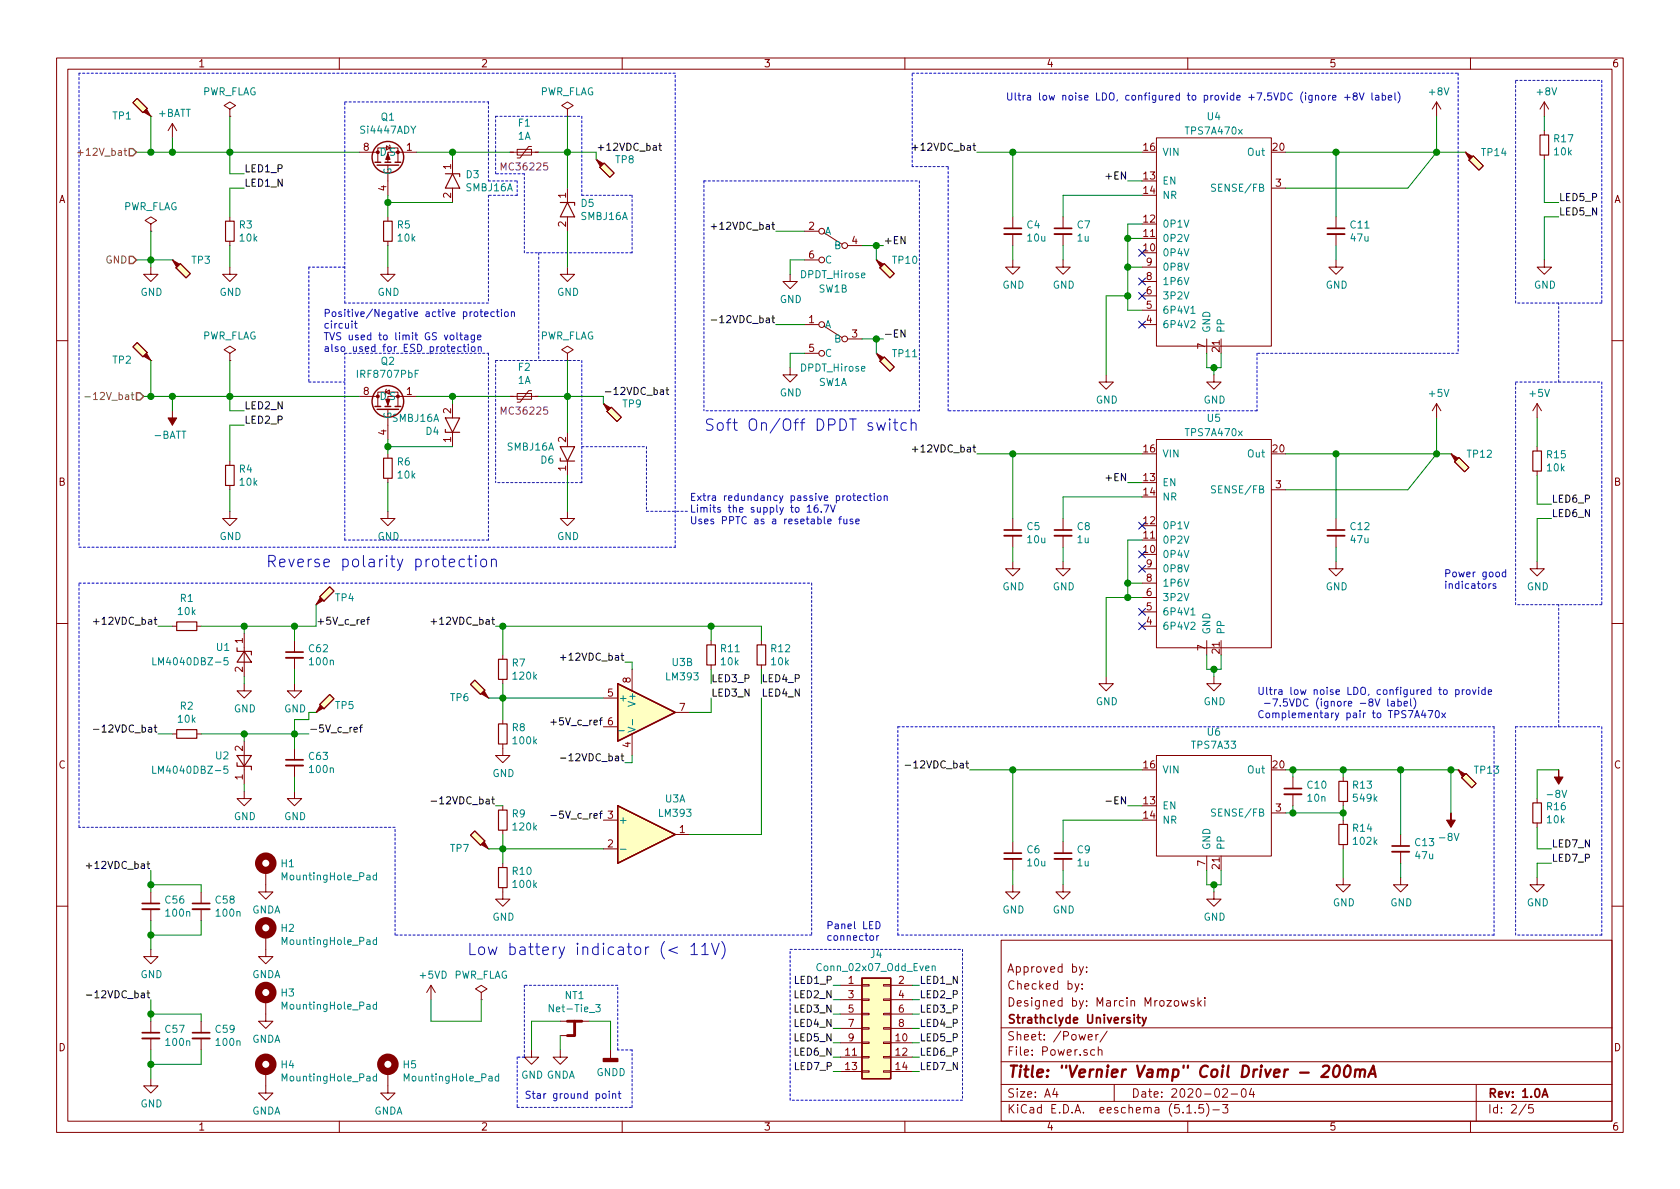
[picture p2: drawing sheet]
<svg xmlns="http://www.w3.org/2000/svg" width="297mm" height="210mm" viewBox="0 0 297 210" stroke-linecap="round" stroke-linejoin="round" font-family="sans-serif">
<g fill="none" stroke="#840000" stroke-width=".18">
<path d="M10 10.3h277v189.9h-277zM12 12.2h273v186.1h-273zM23.5 18.2l.8-.8 1.7 1.8-.7 .7zM40.6 19.3l1.1-.6-1.1-.7-1 .7 1 .6v1.3M60 10.3v1.9M100.3 19.3l1-.6-1-.7-1 .7 1 .6v1.3M110 10.3v1.9M160 10.3v1.9M210 10.3v1.9M254 18v2.6M254 18l-.8 1.3M254 18l.8 1.3"/>
<path d="M260 10.3v1.9M273 18v2.6M273 18l-.7 1.3M273 18l.8 1.3M26.7 39.6l1-.6-1-.7-1 .7 1 .6v1.3M26.7 20.6h.1M30.5 21.8v2.6M30.5 21.8l-.8 1.3M30.5 21.8l.7 1.3M40.6 20.6h.1M40.6 38.3v.8M63.5 26.9h3.3"/>
<path d="M66.8 28.7v-2.5h3.6v2.5M68.6 29.2v5.3M68.6 38.3v.8M73.7 26.9h-5.1v1.8M80 28.2v2.5M80 33.3v2.5M90.2 26.9h5M91.4 26.4h2.6v1h-2.6zM94 25.9h-.5l-1.6 2h-.5M100.3 20.6h.1M100.3 33.3v2.5M100.3 38.3v2.6"/>
<path d="M105.4 28.2h.1M106 29.6l.8-.8 1.8 1.8-.8 .8zM179.1 38.3v2.1M188 38.3v2.1M204.5 24.4h20.3v36.8h-20.3zM224.8 33.3h2.5M236.2 38.3v2.1M259.1 26.9h.1M259.7 28.3l.8-.7 1.8 1.7-.8 .8zM273 23.1v.8M273 27.4v.8M26.7 47.2v1.3h1.2l-1.2 1.3-1.3-1.3h1.3"/>
<path d="M26.7 40.9h.1M30.5 46h.1M31.1 47.4l.8-.8 1.8 1.8-.8 .7zM40.6 47.2v1.3h1.3l-1.3 1.3-1.2-1.3h1.2M40.6 42.7v.7M68.6 47.2v1.3h1.2l-1.2 1.3-1.3-1.3h1.3M68.6 42.7v.7M100.3 47.2v1.3h1.3l-1.3 1.3-1.2-1.3h1.2M139.7 48.5v1.3h1.3l-1.3 1.2-1.3-1.2h1.3M142.2 57.4h2.6M142.2 40.9h2.6M142.2 46h2.6"/>
<path d="M145.7 41.1l3.1 2.1M145.7 57.7l3.1 2M149.9 43.4h2.5M149.9 59.9h2.5M154.9 46h.1M155.6 47.4l.7-.8 1.8 1.8-.7 .7zM179.1 46v1.2h1.2l-1.2 1.3-1.3-1.3h1.3M179.1 41.4v2M188 46v1.2h1.2l-1.2 1.3-1.3-1.3h1.3M188 41.4v2M201.9 57.4h2.6M201.9 54.9h2.6"/>
<path d="M201.9 52.3h2.6M201.9 49.8h2.6M201.9 47.2h2.6M213.4 59.9v2.6M236.2 46v1.2h1.3l-1.3 1.3-1.3-1.3h1.3M236.2 41.4v2M273 46v1.2h1.3l-1.3 1.3-1.2-1.3h1.2M10 60.2h2M23.5 61.3l.8-.7 1.7 1.8-.7 .7zM26.7 63.7h.1M30.5 72.6v2.6M40.6 62.5l1.1-.7-1.1-.6-1 .6 1 .7v1.2"/>
<path d="M40.6 63.7h.1M63.5 70.1h3.3M66.8 71.9v-2.6h3.6v2.6M68.6 72.4v5.3M73.7 70.1h-5.1v1.8M80 71.4v2.5M80 76.4v2.6M90.2 70.1h5M91.4 69.6h2.6v1h-2.6zM94 69.1h-.5l-1.6 2h-.5M100.3 62.5l1-.7-1-.6-1 .6 1 .7v1.2M100.3 63.7h.1"/>
<path d="M100.3 76.4v2.6M106.7 71.4h.1M107.3 72.8l.8-.8 1.8 1.8-.8 .7zM139.7 65v1.3h1.3l-1.3 1.3-1.3-1.3h1.3M142.2 62.5h2.6M154.9 62.5h.1M156.3 63.1l1.8 1.8-.7 .8-1.8-1.8zM195.6 66.3v1.3h1.2l-1.2 1.2-1.3-1.2h1.3M204.5 77.7h20.3v36.8h-20.3zM214.6 66.3v1.3h1.3l-1.3 1.2-1.2-1.2h1.2M254 71.4l-.8 1.2M254 71.4v2.5"/>
<path d="M254 71.4l.8 1.2M271.8 71.4l-.8 1.2M271.8 71.4v2.5M271.8 79v.8M271.8 71.4l.7 1.2M285 60.2h2M40.6 90.4v1.3h1.3l-1.3 1.3-1.2-1.3h1.2M40.6 81.5v.8M40.6 85.8v.8M68.6 90.4v1.3h1.2l-1.2 1.3-1.3-1.3h1.3M68.6 80.3v.7M68.6 84.6v.7"/>
<path d="M100.3 90.4v1.3h1.3l-1.3 1.3-1.2-1.3h1.2M100.3 81.5v2.6M179.1 99.3v1.3h1.2l-1.2 1.2-1.3-1.2h1.3M179.1 91.7v2M179.1 94.7v2.1M188 99.3v1.3h1.2l-1.2 1.2-1.3-1.2h1.3M188 91.7v2M188 94.7v2.1M224.8 86.6h2.5M236.2 99.3v1.3h1.3l-1.3 1.2-1.3-1.2h1.3M236.2 91.7v2M236.2 94.7v2.1"/>
<path d="M256.5 80.3h.1M257.2 81.7l.7-.8 1.8 1.8-.7 .7zM271.8 99.3v1.3h1.2l-1.2 1.2-1.3-1.2h1.3M271.8 83.3v.8M10 110.3h2M30.5 110.7h.7M34.8 110.7h.8M43.2 112v7.6M52.1 113.3v2M52.1 116.3v2.1M55.9 106.9h.1M56.5 105.5l1.8-1.7 .8 .7-1.8 1.8z"/>
<path d="M88.9 115.8v.8M111.8 118.4v3.8M125.7 113.3v.7M125.7 117.6v.8M134.6 113.3v.7M134.6 117.6v.8M195.6 119.6v1.3h1.2l-1.2 1.3-1.3-1.3h1.3M201.9 110.7h2.6M201.9 108.2h2.6M201.9 105.7h2.6M201.9 103.1h2.6M201.9 100.6h2.6"/>
<path d="M213.4 113.3v2.5M214.6 119.6v1.3h1.3l-1.3 1.3-1.2-1.3h1.2M285 110.3h2M30.5 129.8h.7M34.8 129.8h.8M43.2 139.9v1.3h1.2l-1.2 1.3-1.3-1.3h1.3M43.2 131.1v7.6M43.2 120.9v1.3h1.2l-1.2 1.2-1.3-1.2h1.3M52.1 139.9v1.3h1.2l-1.2 1.3-1.3-1.3h1.3M52.1 120.9v1.3h1.2l-1.2 1.2-1.3-1.2h1.3M52.1 132.3v2.1M52.1 135.4v2"/>
<path d="M55.9 126h.1M56.5 124.6l1.8-1.8 .8 .8-1.8 1.7zM83.2 121l.7-.7 1.8 1.7-.7 .8zM86.4 123.4h.1M88.9 131.6v2h1.3l-1.3 1.3-1.3-1.3h1.3M88.9 120.1v.8M88.9 127.2v.8M106.7 123.4h2.5M106.7 128.5h2.5M111.8 129.8v3.8M119.4 126h2.5M204.5 133.6h20.3v17.8h-20.3z"/>
<path d="M228.6 137.4v2M237.5 137.4v.8M257.8 136.1h.1M259.2 136.8l1.8 1.8-.8 .7-1.8-1.8zM26.7 157.7v2.1M35.6 157.7v2.1M47 153.9v3.8h1.3l-1.3 1.3-1.3-1.3h1.3M83.2 147.7l.7-.8 1.8 1.8-.7 .8zM86.4 150.1h.1M88.9 157v2h1.3l-1.3 1.3-1.3-1.3h1.3M88.9 142.5v.8M88.9 146.8v.8"/>
<path d="M88.9 152.6v.8M106.7 150.1h2.5M106.7 145h2.5M119.4 147.6h2.5M179.1 156.5v1.2h1.2l-1.2 1.3-1.3-1.3h1.3M179.1 148.8v2.1M179.1 151.9v2M188 156.5v1.2h1.2l-1.2 1.3-1.3-1.3h1.3M188 148.8v2.1M188 151.9v2M213.4 151.4v2.5M214.6 157.7v1.3h1.3l-1.3 1.3-1.2-1.3h1.2"/>
<path d="M224.8 143.8h2.5M228.6 140.5v2M237.5 155.2v1.3h1.3l-1.3 1.2-1.3-1.2h1.3M237.5 141.7v.8M237.5 145v.8M237.5 149.3v.8M247.6 155.2v1.3h1.3l-1.3 1.2-1.2-1.2h1.2M247.6 147.6v2M247.6 150.6v2M271.8 155.2v1.3h1.2l-1.2 1.2-1.3-1.2h1.3M271.8 141.2v.8M271.8 145.5v.8"/>
<path d="M10 160.2h2M26.7 167.9v1.3h1.2l-1.2 1.2-1.3-1.2h1.3M26.7 160.8v2M35.6 160.8v2M47 176.8v3.8h1.3l-1.3 1.3-1.3-1.3h1.3M47 165.3v3.9h1.3l-1.3 1.2-1.3-1.2h1.3M76.2 174.2l-.8 1.3M76.2 174.2v2.6M76.2 174.2l.8 1.3M85.1 175.5l1-.6-1-.7-1 .7 1 .6v1.3M85.1 176.8h.1M148.6 174.2h3.8"/>
<path d="M148.6 176.8h3.8M148.6 179.3h3.8M152.4 179.2h1.3v.2h-1.3zM152.4 176.7h1.3v.2h-1.3zM152.4 174.1h1.3v.3h-1.3zM156.2 179.2h1.3v.2h-1.3zM156.2 176.7h1.3v.2h-1.3zM156.2 174.1h1.3v.3h-1.3zM157.5 174.2h3.8M157.5 176.8h3.8M157.5 179.3h3.8M177 166.3h108v32h-108z"/>
<path d="M190.1 173.9l.3 1M190.8 173.9l-.5 1.4-.2 .1M190.8 170.9l.4 1M191.3 174.8v.1M191.3 174v.1M191.6 170.9l-.5 1.4-.3 .1M192.1 171.8v.1M192.1 171v.1M207.7 177.1l.2-.2 .4 .2v.7l-.2 .1-.4-.1zM208.9 176.9l.3 1 .3-.7 .3 .7 .2-1M211.1 177l-.4-.1-.2 .2 .1 .3 .5 .1v.3h-.6M211.8 176.4v1.5"/>
<path d="M212 177.4l.4 .5M212.4 176.9l-.6 .6M213 176.4v.2M213 176.9v1M285 160.2h2M26.7 190.7v1.3h1.2l-1.2 1.3-1.3-1.3h1.3M26.7 180.6v2M26.7 183.6v2.1M35.6 180.6v2M35.6 183.6v2.1M47 189.5v3.8h1.3l-1.3 1.3-1.3-1.3h1.3M60 198.3v1.9"/>
<path d="M68.6 189.5v3.8h1.2l-1.2 1.3-1.3-1.3h1.3M94 185.7v1.2h1.2l-1.2 1.3-1.3-1.3h1.3M99.1 185.7v1.2h1.2l-1.2 1.3-1.3-1.3h1.3M99.1 180.6h5M99.1 183.1h2.5M107.9 185.7v1.5M110 198.3v1.9M148.6 184.4h3.8M148.6 186.9h3.8M148.6 189.5h3.8M148.6 181.9h3.8M152.4 186.8h1.3v.3h-1.3z"/>
<path d="M152.4 189.4h1.3v.2h-1.3zM152.4 184.3h1.3v.2h-1.3zM152.4 181.7h1.3v.3h-1.3zM156.2 186.8h1.3v.3h-1.3zM156.2 189.4h1.3v.2h-1.3zM156.2 184.3h1.3v.2h-1.3zM156.2 181.7h1.3v.3h-1.3zM157.5 184.4h3.8M157.5 186.9h3.8M157.5 189.5h3.8M157.5 181.9h3.8M160 198.3v1.9"/>
<path d="M177 194.8h108M177 191.8h108M177 187.8h108M177 181.8h108M186.5 192.5l-.4 1h1M186.8 193v1M192.4 183.4l.7-.1v-.3l-.5-.1-.2 .2 .1 .7h.6M193.5 185.7l-.4-.1-.3 .3 .1 .6 .2 .1 .4-.1M193.8 182.9v1M194.2 185.7h.1a.37 .37 0 0 1 .5 .1v.8M194.2 182.9l-.4 .2v.1M194.2 185.1v1.5"/>
<path d="M195.8 182.3l-1.3 2M197 191.8v3M209.8 195.8l.5-.5v1.5M209.8 196.8h.9M210 198.3v1.9M211.3 196.7v.1M212.8 195.3h-.8v.7l.2-.1 .5 .1 .1 .2v.5l-.3 .1-.5-.1M213.3 195.1a1.71 1.71 0 0 1 0 2.3M214.5 196.3h1.1M216.2 192.7l.2-.2h.4l.2 .5-.9 1h.9M216.2 195.3h.9l-.5 .6 .4 .1v.7l-.2 .1-.6-.1M217.7 193.5h1.1"/>
<path d="M219.6 192.7l.4-.2a.94 .94 0 0 1 0 1.5 .82 .82 0 0 1-.4-1.3zM221.3 192.5l-.4 1h.9M221.6 193v1M260 198.3v1.9M261 191.8v6.5M269.8 195.2l-1.2 2M271 195.3h-.7v.7l.2-.1 .5 .1 .1 .2-.1 .5-.2 .1-.5-.1"/>
<circle cx="145.3" cy="57.4" r=".51"/>
<circle cx="145.3" cy="40.9" r=".51"/>
<circle cx="145.3" cy="46" r=".51"/>
<circle cx="149.4" cy="59.9" r=".51"/>
<circle cx="149.4" cy="43.4" r=".51"/>
<circle cx="145.3" cy="62.5" r=".51"/>
</g>
<g fill="none" stroke="#840000" stroke-width=".3">
<path d="M177.5 40.4h3.1M186.4 40.4h3.1M234.7 40.4h3M177.5 93.7h3.1M186.4 93.7h3.1M234.7 93.7h3M50.5 115.3h3.1M50.5 134.4h3.1M227.1 139.4h3M25.1 159.8h3.1M34 159.8h3.1M177.5 150.9h3.1"/>
<path d="M186.4 150.9h3.1M246.1 149.6h3.1M201 179.9h.6M201.2 179.4v1.3l.4 .2M202 179.9l.3 1M202.7 179.9l-.5 1.4-.2 .1M25.1 182.6h3.1M34 182.6h3.1M272.7 194l.5-1.5 .5 1.5M272.8 193.6h.7"/>
</g>
<path d="M233.9 188.6l.3-.2h.5a.43 .43 0 0 1 .3 .6l-.1 .3-1.3 1.1h1.2M236 188.6a.45 .45 0 0 1 .5-.2 .45 .45 0 0 1 .4 .4 1.15 1.15 0 0 1-.8 1.6l-.2-.1a1.5 1.5 0 0 1 .1-1.7zM237.9 188.6a.45 .45 0 0 1 .5-.2 .45 .45 0 0 1 .4 .4 1.15 1.15 0 0 1-.8 1.6l-.2-.1a1.55 1.55 0 0 1 .1-1.7zM239.6 189.3a.52 .52 0 0 1 .9 .1l-.1 1M239.7 189.1l-.2 1.3M240.5 189.4l.3-.3 .5 .1 .1 .2-.2 1M241.9 190.4l.9-2 .4 2M242.2 189.9h.9" fill="none" stroke="#840000" stroke-width=".41"/>
<g fill="none" stroke="#840000" stroke-width=".2">
<path d="M39.9 39.1h1.5v3.6h-1.5zM67.8 39.1h1.5v3.6h-1.5zM78.7 30.7h2.6v.5M80 30.7l1.3 2.6h-2.6zM99.1 35.8h2.5v.5M100.3 35.8l1.3 2.5h-2.5zM272.3 23.9h1.5v3.5h-1.5zM78.7 75.9v.5h2.6M78.7 73.9h2.6l-1.3 2.5zM99.1 79h2.5l-1.3 2.5zM271 79.8h1.5v3.5h-1.5zM39.9 82.3h1.5v3.5h-1.5z"/>
<path d="M67.8 81h1.5v3.6h-1.5zM99.1 81v.5h2.5M31.2 110h3.6v1.5h-3.6zM41.9 114.5v.7h2.5v.6M43.2 115.2l1.2 1.9h-2.5zM88.1 116.6h1.6v3.5h-1.6zM125 114h1.5v3.6h-1.5zM133.9 114h1.5v3.6h-1.5zM31.2 129h3.6v1.6h-3.6zM41.9 133.6h2.5l-1.2 1.9zM41.9 134.9v.6h2.5v.6M88.1 128h1.6v3.6h-1.6z"/>
<path d="M236.7 138.2h1.6v3.5h-1.6zM88.1 143.3h1.6v3.5h-1.6zM88.1 153.4h1.6v3.6h-1.6zM236.7 145.8h1.6v3.5h-1.6zM271 142h1.5v3.5h-1.5z"/>
</g>
<g fill="none" stroke="#008484" stroke-width=".18">
<path d="M214.9 32.6h-.5l-.2 .1 .1 .4 .5 .2 .1 .3-.2 .2h-.5M210.6 55.4h.7M214.9 86l-.5-.1-.2 .1 .1 .5 .5 .1 .1 .3-.2 .3-.5-.1M27 116.3v1.3h.6M40.3 116.3h-.7v.6l.5-.1 .2 .2v.3l-.2 .3-.5-.2M210.6 108.8h.7M27 135.5v1.2h.6M40.2 135.5h-.6v.6l.5-.1 .2 .2v.3l-.2 .2-.5-.1M111 128.6l1.3 .4-1.3 .5M111.8 127.2v1M66.6 154.8h-.4l-.2 .2 .1 .5h.5M66.6 154.3v1.3"/>
<path d="M109.7 150.2h1M214.9 143.1l-.5-.1-.2 .2 .1 .4 .5 .2 .1 .3-.2 .2h-.5M66.6 177.7l-.4-.1-.2 .2 .1 .6h.5M66.6 166.2h-.4l-.2 .2 .1 .6h.5M66.6 165.8v1.2M66.6 177.2v1.3M97.8 177.6v1.3l-.7-1.3v1.3M105.3 177.6h.8l-.4 .5 .4 .2v.5l-.2 .1-.6-.1M164.8 170.9l.2-.1 .3 .1 .1 .7M164.8 170.8v.8M66.6 190.4l-.4-.1-.2 .2 .1 .6h.5M66.6 189.9v1.3"/>
<path d="M88.2 190.4l-.4-.1-.2 .2 .1 .6h.5M88.2 189.9v1.3"/>
</g>
<g fill="none" stroke="#840000" stroke-width=".33">
<path d="M177.5 41.4h3.1M186.4 41.4h3.1M234.7 41.4h3M177.5 94.7h3.1M186.4 94.7h3.1M234.7 94.7h3M50.5 116.3h3.1M50.5 135.4h3.1M177.5 151.9h3.1M186.4 151.9h3.1M227.1 140.5h3M246.1 150.6h3.1"/>
<path d="M25.1 160.8h3.1M34 160.8h3.1M25.1 183.6h3.1M34 183.6h3.1"/>
</g>
<g fill="none" stroke="#840000" stroke-width="1.3">
<circle cx="47" cy="152.6" r="1.27"/>
<circle cx="47" cy="175.5" r="1.27"/>
<circle cx="47" cy="164.1" r="1.27"/>
<circle cx="47" cy="188.2" r="1.27"/>
<circle cx="68.6" cy="188.2" r="1.27"/>
</g>
<path d="M100.3 180.6h2.6M101.6 180.6v2.5h-1.3" fill="none" stroke="#840000" stroke-width=".51"/>
<g fill="#840000" stroke="#840000" stroke-width=".18">
<path d="M29.7 73.9h1.5l-.7 1.3z"/>
<path d="M275.6 136.1v1.3h.8l-.8 1.3-.8-1.3h.8z"/>
<path d="M256.5 143.8v1.2h.8l-.8 1.3-.7-1.3h.7z"/>
<path d="M85.6 148.8l.8 1.3-1.3-.8z"/>
<path d="M56.6 105.7l.5 .5-1.2 .7z"/>
<path d="M56.6 124.7l.5 .5-1.2 .8z"/>
<path d="M68.2 70.6h.8l-.4 1z"/>
<path d="M154.9 46l1.3 .7-.5 .5z"/>
<path d="M154.9 62.5l1.3 .7-.5 .5z"/>
<path d="M256.5 80.3l1.3 .7-.5 .5z"/>
<path d="M259.1 26.9l1.2 .8-.5 .5z"/>
<path d="M257.8 136.1l1.3 .8-.5 .5z"/>
<path d="M25.9 19.3l.8 1.3-1.3-.8z"/>
<path d="M25.9 62.5l.8 1.2-1.3-.7z"/>
<path d="M105.4 28.2l1.3 .8-.5 .5z"/>
<path d="M85.6 122.2l.8 1.2-1.3-.7z"/>
<path d="M30.5 46l1.2 .7-.5 .5z"/>
<path d="M106.7 71.4l1.2 .7-.5 .5z"/>
<circle cx="66.8" cy="26.9" r=".25"/>
<circle cx="66.8" cy="70.1" r=".25"/>
</g>
<g fill="#ffffc2" stroke="#ffffc2" stroke-width=".18">
<path d="M109.2 142.5l10.2 5.1-10.2 5z"/>
<path d="M109.2 120.9l10.2 5.1-10.2 5.1z"/>
<path d="M83.2 147.7l.7-.8 1.8 1.8-.7 .8z"/>
<path d="M56.5 105.5l1.8-1.7 .8 .7-1.8 1.8z"/>
<path d="M56.5 124.6l1.8-1.8 .8 .8-1.8 1.7z"/>
<path d="M152.4 173h5.1v17.7h-5.1z"/>
<path d="M155.6 47.4l.7-.8 1.8 1.8-.7 .7z"/>
<path d="M156.3 63.1l1.8 1.8-.7 .8-1.8-1.8z"/>
<path d="M257.2 81.7l.7-.8 1.8 1.8-.7 .7z"/>
<path d="M259.7 28.3l.8-.7 1.8 1.7-.8 .8z"/>
<path d="M259.2 136.8l1.8 1.8-.8 .7-1.8-1.8z"/>
<path d="M23.5 18.2l.8-.8 1.7 1.8-.7 .7z"/>
<path d="M23.5 61.3l.8-.7 1.7 1.8-.7 .7z"/>
<path d="M106 29.6l.8-.8 1.8 1.8-.8 .8z"/>
<path d="M83.2 121l.7-.7 1.8 1.7-.7 .8z"/>
<path d="M31.1 47.4l.8-.8 1.8 1.8-.8 .7z"/>
<path d="M107.3 72.8l.8-.8 1.8 1.8-.8 .7z"/>
</g>
<g fill="none" stroke="#840000" stroke-width=".25">
<path d="M66.3 28.7h1M66.7 29.2h3.8M68.1 28.7h1M69.8 28.7h1.1M66.3 71.9h1M66.7 72.4h3.8M68.1 71.9h1M69.8 71.9h1.1M109.2 120.9l10.2 5.1-10.2 5.1zM109.2 142.5l10.2 5.1-10.2 5zM152.4 173h5.1v17.7h-5.1z"/>
<circle cx="68.6" cy="27.8" r="2.79"/>
<circle cx="68.6" cy="71" r="2.79"/>
</g>
<path d="M106.7 187.2h2.5v.5h-2.5z" fill="#840000" stroke="#840000" stroke-width=".25"/>
<g fill="none" stroke="#0000c2" stroke-width=".18" stroke-dasharray=".4 .4">
<path d="M14 12.9v83.9M61 18h25.4M86.4 18v14M119.4 12.9h-105.4M161.3 12.9h96.5M257.8 12.9v49.6M268 14.2h15.2M283.2 14.2v39.4M86.4 32h5M86.4 34.5v19.1M87.6 30.7v-10.1M87.6 20.6h15.3"/>
<path d="M91.4 34.5h-5M91.4 32v2.5M92.7 30.7h-5.1M102.9 34.5h8.9M102.9 20.6v13.9M111.8 34.5v10.2M124.5 32h38.1M124.5 32v40.6M161.3 29.5v-16.6M162.6 32v40.6M167.6 29.5h-6.3M54.6 47.2v20.4"/>
<path d="M61 53.6v-35.6M61 47.2h-6.4M86.4 53.6h-25.4M92.7 44.7v-14M95.2 44.7v19M111.8 44.7h-19.1M268 53.6v-39.4M283.2 53.6h-15.2M54.6 67.6h6.4M61 62.5h25.4M86.4 62.5v33M87.6 63.7h15.3"/>
<path d="M87.6 63.7v21.6M102.9 63.7v21.6M102.9 79h11.4M114.3 79v11.4M162.6 72.6h-38.1M167.6 72.6v-43.1M222.2 62.5v10.1M222.2 72.6h-54.6M257.8 62.5h-35.6M268 67.6h15.2M275.6 67.6v-14M283.2 67.6v39.3"/>
<path d="M14 96.8h105.4M61 95.5v-33M86.4 95.5h-25.4M102.9 85.3h-15.3M114.3 90.4h7.6M119.4 96.8v-83.9M14 103.1h129.5M143.5 103.1v62.2M268 106.9v-39.3M283.2 106.9h-15.2M158.7 128.5h105.5M264.2 128.5v36.8"/>
<path d="M268 128.5h15.2M275.6 128.5v-21.6M283.2 128.5v36.8M14 146.3v-43.2M69.8 146.3h-55.8M69.8 165.3v-19M92.7 174.2v12.7M109.2 174.2h-16.5M139.7 167.9h30.5M143.5 165.3h-73.7M158.7 165.3v-36.8M170.2 167.9v26.7"/>
<path d="M264.2 165.3h-105.5M268 165.3v-36.8M283.2 165.3h-15.2M91.4 186.9v8.9M91.4 195.8h20.4M92.7 186.9h-1.3M109.2 185.7v-11.5M111.8 185.7h-2.6M111.8 195.8v-10.1M139.7 194.6v-26.7M170.2 194.6h-30.5"/>
</g>
<g fill="none" stroke="#008400" stroke-width=".18">
<path d="M24.1 26.9h39.4M26.7 20.6v6.3M30.5 24.4v2.5M40.6 20.6v10.1h2.6M43.2 33.3h-2.6v5M68.6 35.8h11.4M68.6 34.5v3.8M73.7 26.9h16.5M80 26.9v1.3M95.2 26.9h10.2v1.3M100.3 20.6v12.7M172.7 26.9h29.2"/>
<path d="M179.1 26.9v11.4M199.4 32h2.5M201.9 39.6h-2.5v15.3h2.5M201.9 34.5h-13.9v3.8M227.3 26.9h31.8M236.2 26.9v11.4M254 20.6v6.3l-5.1 6.4h-21.6M273 28.2v7.6h2.6M273 20.6v2.5M275.6 38.3h-2.6v7.7M24.1 46h6.4M26.7 40.9v6.3"/>
<path d="M40.6 43.4v3.8M68.6 43.4v3.8M100.3 40.9v6.3M137.2 57.4h5M137.2 40.9h5M142.2 46h-2.5v2.5M152.4 59.9h3.8M152.4 43.4h3.8M154.9 43.4v2.6M154.9 59.9v2.6M179.1 43.4v2.6M188 43.4v2.6"/>
<path d="M199.4 42.2h2.5M199.4 47.2h2.5M199.4 52.3h-3.8v14M236.2 43.4v2.6M25.4 70.1h38.1M26.7 63.7v6.4M30.5 70.1v2.5M40.6 63.7v8.9h2.6M43.2 75.2h-2.6v6.3M68.6 77.7v2.6M68.6 79h11.4M73.7 70.1h16.5"/>
<path d="M80 70.1v1.3M95.2 70.1h11.5v1.3M100.3 63.7v12.7M142.2 62.5h-2.5v2.5M213.4 62.5v2.5h2.5v-2.5M214.6 65v1.3M254 73.9v6.4l-5.1 6.3h-21.6M271.8 73.9v5.1M40.6 86.6v3.8M68.6 85.3v5.1M100.3 84.1v6.3M172.7 80.3h29.2"/>
<path d="M179.1 80.3v11.4M179.1 96.8v2.5M188 96.8v2.5M199.4 85.3h2.5M201.9 95.5h-2.5v10.2M201.9 87.9h-13.9v3.8M227.3 80.3h29.2M236.2 80.3v11.4M236.2 96.8v2.5M271.8 84.1v5h2.5M274.3 91.7h-2.5v7.6M27.9 110.7h2.6"/>
<path d="M43.2 110.7v1.3M43.2 119.6v1.3M52.1 110.7v2.6M52.1 118.4v2.5M55.9 106.9v3.8h-20.3M87.6 110.7h47v2.6M88.9 110.7v5.1M110.5 117.1h1.3v1.3M125.7 110.7v2.6M125.7 118.4v2.5M134.6 118.4v2.5M199.4 103.1h2.5"/>
<path d="M201.9 105.7h-6.3v13.9M213.4 115.8v2.6h2.5v-2.6M214.6 118.4v1.2M27.9 129.8h2.6M35.6 129.8h19M43.2 129.8v1.3M43.2 138.7v1.2M52.1 137.4v2.5M55.9 126h-1.3v1.2h-2.5v5.1M86.4 123.4h20.3M88.9 120.9v6.3M111.8 133.6v1.3h-1.3"/>
<path d="M125.7 123.4v2.6h-3.8M134.6 123.4v24.2h-12.7M171.4 136.1h30.5M179.1 136.1v12.7M227.3 136.1h30.5M228.6 136.1v1.3M237.5 136.1v1.3M247.6 136.1v11.5M256.5 136.1v7.7M275.6 136.1h-3.8v5.1M26.7 153.9v3.8M26.7 156.5h8.9v1.2"/>
<path d="M86.4 150.1h20.3M87.6 142.5h1.3M88.9 147.6v5M179.1 153.9v2.6M188 153.9v2.6M199.4 142.5h2.5M201.9 145h-13.9v3.8M213.4 153.9v2.6h2.5v-2.6M214.6 156.5v1.2M227.3 143.8h10.2M228.6 142.5v1.3M237.5 142.5v2.5"/>
<path d="M237.5 150.1v5.1M247.6 152.6v2.6M271.8 146.3v3.8h2.5M274.3 152.6h-2.5v2.6M26.7 162.8v5.1M26.7 176.8v3.8M26.7 179.3h8.9v1.3M35.6 162.8v2.5h-8.9M76.2 176.8v3.8h8.9v-3.8M147.3 179.3h1.3M147.3 176.8h1.3M147.3 174.2h1.3"/>
<path d="M161.3 179.3h1.3M161.3 176.8h1.3M161.3 174.2h1.3M26.7 185.7v5M35.6 185.7v2.5h-8.9M99.1 180.6h-5.1v5.1M99.1 183.1v2.6M104.1 180.6h3.8v5.1M147.3 189.5h1.3M147.3 186.9h1.3M147.3 181.9h1.3M147.3 184.4h1.3"/>
<path d="M161.3 189.5h1.3M161.3 186.9h1.3M161.3 181.9h1.3M161.3 184.4h1.3"/>
</g>
<path d="M22.9 26.3h.6l.6 .6-.6 .7h-.6zM22.9 45.3h.6l.6 .7-.6 .6h-.6zM24.1 69.5h.7l.6 .6-.6 .6h-.7z" fill="none" stroke="#848400" stroke-width=".25"/>
<path d="M13.7 27h1M14.2 26.5v1M15 70.2h1" fill="none" stroke="#848400" stroke-width=".18"/>
<g fill="none" stroke="#000" stroke-width=".18">
<path d="M116.5 25.7h.5M116.7 25.3v1.1l.3 .2M126.2 39.6v1M161.3 26.1h1M161.8 25.6v1M125.8 40.1h.9M125.8 56.6h.9M160 58.3v1.3l-.7-1.3v1.3M116.8 69h.5v.8M117.3 69.2l-.4 .1-.2 .2 .1 .2h.5M117.8 68.9h.4M117.9 68.5v1.1l.3 .2"/>
<path d="M161.3 79.4h1M161.8 79v.9M16.5 109.9h1M17 109.4v1M64.8 109.6h.5M65.3 109.1l-.3 .2v1.1M76.2 109.9h1M76.7 109.4v1M99.1 116.3h1M99.6 115.8v1M16.5 129h1M62.6 129l.6-.1-.1-.2-.3-.1-.2 .2 .1 .6h.4"/>
<path d="M63.6 128.6h.5M64.1 128.2l-.3 .2v1.1M97.4 127.7h1M99.1 134.1h1M160 135.3h1M15.3 153.1h.9M15.7 152.6v1M76.2 141.7h1M97.4 144.2h1M195.6 141.7h.9M15.3 176h.9"/>
</g>
<g fill="none" stroke="#0000c2" stroke-width=".18">
<path d="M233.8 16.9h.3l.2 .1-.1 .6-.3 .1-.2-.2zM234.9 16.9v.8M235.3 16.9l-.4 .2M235.6 17.3l.6-.1v-.3h-.4l-.2 .1 .1 .6h.5M237.7 17.2h1M238.2 16.7v1M239.5 17l-.3-.3 .3-.3h.2l.3 .3-.1 .2-.5 .1-.2 .2v.3l.3 .2 .4-.1 .1-.1v-.3l-.3-.2M240.3 16.4l.5 1.3 .4-1.3M242.6 16.4v1.1l.1 .2M243.2 16.9h.5l.1 .8M243.8 17.2h-.4l-.2 .2v.2h.6M244.4 16.9h.4l.2 .2-.1 .5h-.5"/>
<path d="M244.4 16.4v1.3M245.5 17.3l.6-.1-.1-.3h-.3l-.2 .1v.6h.5M246.6 16.4v1.1l.2 .2M247.2 16.3a1.47 1.47 0 0 1 0 1.9M62.7 57.2h.4M62.8 56.8v1.1l.3 .1M80.8 58.8v1.1l.2 .2M81.3 59.3h.5M81.5 58.8v1.1l.3 .2M82.2 59.3h.5v.8M82.7 59.6h-.4l-.2 .2 .1 .2h.5M83.9 59.3v1l-.3 .2-.3-.1"/>
<path d="M83.9 59.3h-.4l-.2 .2 .1 .5h.5M84.4 59.7l.6-.1v-.3h-.4l-.2 .1 .1 .6h.5M84.9 55.1h.4M85 54.7v1.1l.3 .2M85.7 55.5l.6-.1-.1-.2-.3-.1-.2 .2 .1 .6h.4M87.4 55.2l-.4-.1-.2 .3 .1 .5h.5M87.8 55.1h.4M87.9 54.7v1.1l.3 .2M88.7 54.7v.1M88.7 55.1v.9M89.3 55.3l.2-.2 .3 .2 .1 .4-.2 .2-.2 .1-.2-.2zM90.4 55.3l.2-.2 .3 .1 .1 .8"/>
<path d="M90.4 55.1v.9M79.8 61.7l.6-.1v-.2l-.4-.1-.2 .2 .1 .6h.5M81.5 61.4l-.3-.1-.3 .2 .2 .6h.4M81.9 61.3h.5M82.1 60.9v1.1l.3 .1M82.8 60.9v.1M82.8 61.3v.8M83.5 61.4l.3-.1 .1 .1v.7h-.3l-.2-.1-.1-.5zM84.6 61.4l.1-.1 .3 .1 .1 .7M84.6 61.3v.8M155 74.7l.4 1.4 .4-1 .4 1 .3-1.4M157.3 74.1l-.1 .1h.2l-.1-.1v.2"/>
<path d="M157.3 74.7v1.4M158 74.7h.7M158.2 74.1v1.7l.1 .2 .4 .1M160.2 74.8l-.5-.1-.4 .4v.6l.2 .3 .2 .1 .5-.1M161.1 74.9a.5 .5 0 0 1 .9 .1v1.1M161.1 74.1v2M82.1 99l-.5-.1-.4 .4v.5l.2 .3 .2 .1 .5-.1M82.7 98.9h.8M83 98.2v1.7l.1 .2 .4 .1M84.1 98.2l-.1 .1h.2l-.1-.1v.2M84.1 98.9v1.3M85.1 99.1a.53 .53 0 0 1 .5-.2 .53 .53 0 0 1 .4 .4v.5a.54 .54 0 0 1-.5 .4 .54 .54 0 0 1-.5-.4z"/>
<path d="M86.9 99.1a.5 .5 0 0 1 .9 .1v1M86.9 98.9v1.3M142.7 89.7l.4-.4v1.3M142.7 90.6h.8M144.6 89.3l-.4 .1a.87 .87 0 0 0 0 1.2l.4-.2v-.5l-.4-.1-.3 .2M145.2 90.4v.2M145.7 89.3h.8l-.5 1.3M146.8 89.3l.5 1.3 .4-1.3M148.3 91.8h.5M148.8 91.4l-.3 .1v1.1M149.2 91.8l.1 .8h.3l.1-.1M149.7 91.8v.8"/>
<path d="M150.8 91.8h-.3l-.2 .2v.1l.5 .2v.3h-.5M150.8 87.7h.5M151 87.2v1.1l.3 .2M151.3 92.2l.6-.1v-.3h-.4l-.2 .2 .1 .6h.5M151.6 88.1l.6-.1v-.3h-.4l-.2 .2 .1 .6h.5M153.3 87.7h-.3l-.3 .2 .1 .6h.5M153.7 87.7h.5M153.8 87.2v1.1l.4 .2M154.6 87.2v.2M154.6 87.7v.8M155.2 87.7h.3l.2 .1v.7h-.3l-.3-.2zM156.3 87.8l.2-.1h.3l.1 .8"/>
<path d="M156.3 87.7v.8M263.6 103.2l-.4 .2M264.5 103.3l-.3-.1-.2 .2v.2l.5 .1v.3h-.5M266.2 101.2h-.3l-.3 .2 .1 .5h.5M266.2 100.7v1.3M245.4 123.6v1.1l.1 .2M246 124.1h.5l.1 .8M246.6 124.3l-.4 .1-.3 .2 .1 .2h.6M247.2 124.1l.3-.1 .3 .3-.2 .5h-.4M247.2 123.6v1.3M248.3 124.4l.6-.1-.1-.2-.4-.1-.1 .2v.6h.5M249.4 123.6v1.1l.2 .2"/>
<path d="M250 123.4a1.47 1.47 0 0 1 0 1.9M250.1 126.9l.4-1.3 .5 1.3M250.3 126.6h.6M251.6 125.6l-.3 .9h.8M251.9 126.1v.8M252.5 125.6h.8l-.5 1.3M253.9 125.8l.2-.2a.69 .69 0 0 1 .4 .7 .69 .69 0 0 1-.4 .6l-.2-.1-.1-.4zM254.9 126.1l.7 .8M255.6 126.1l-.7 .8M257.4 122h.4l.2 .2-.1 .6h-.5M257.4 122v1.2M258.5 122v.8"/>
<path d="M258.9 122h-.3l-.1 .2M259.4 122h.3l.2 .1-.1 .7h-.3l-.2-.2zM260.3 122l.4 .8 .3-.8M261.4 121.5v.2M261.4 122v.8M262.6 122h-.4l-.2 .2 .1 .6h.5M262.6 121.5v1.3M263.1 122.4l.6-.1v-.3h-.4l-.2 .1 .1 .7h.5M119.8 167.5l-1.5 .5 1.5 .6M122.2 167.4l.6-.6v2M122.2 168.8h1.1M124.1 167.4l.6-.6v2"/>
<path d="M124.1 168.8h1.1M125.8 166.8l.7 2 .7-2M127.6 166.5a2.29 2.29 0 0 1 0 3.1M153.8 165.6l.2-.2 .4 .2 .1 .5-.2 .1-.3 .1-.2-.1zM154.9 163a.64 .64 0 0 1 .7 .6 .64 .64 0 0 1-.7 .6zM155 165.4v.9M155.4 165.4l-.3 .1-.1 .2M106.6 193.5l.2-.1 .3 .1 .1 .5-.2 .2h-.2l-.2-.1zM107.7 193v.1M107.7 193.4v.8M108.3 193.5l.2-.1h.3l.1 .8M108.3 193.4v.8"/>
<path d="M109.3 193.4h.5M109.5 193v1.1l.3 .1"/>
</g>
<g fill="#008400" stroke="#008400" stroke-width=".25">
<circle cx="125.7" cy="110.7" r=".51"/>
<circle cx="26.7" cy="188.2" r=".51"/>
<circle cx="254" cy="26.9" r=".51"/>
<circle cx="88.9" cy="150.1" r=".51"/>
<circle cx="80" cy="70.1" r=".51"/>
<circle cx="100.3" cy="70.1" r=".51"/>
<circle cx="179.1" cy="136.1" r=".51"/>
<circle cx="88.9" cy="123.4" r=".51"/>
<circle cx="199.4" cy="47.2" r=".51"/>
<circle cx="88.9" cy="110.7" r=".51"/>
<circle cx="40.6" cy="70.1" r=".51"/>
<circle cx="199.4" cy="42.2" r=".51"/>
<circle cx="40.6" cy="26.9" r=".51"/>
<circle cx="154.9" cy="43.4" r=".51"/>
<circle cx="52.1" cy="110.7" r=".51"/>
<circle cx="26.7" cy="179.3" r=".51"/>
<circle cx="154.9" cy="59.9" r=".51"/>
<circle cx="199.4" cy="52.3" r=".51"/>
<circle cx="68.6" cy="35.8" r=".51"/>
<circle cx="214.6" cy="65" r=".51"/>
<circle cx="52.1" cy="129.8" r=".51"/>
<circle cx="179.1" cy="80.3" r=".51"/>
<circle cx="80" cy="26.9" r=".51"/>
<circle cx="68.6" cy="79" r=".51"/>
<circle cx="256.5" cy="136.1" r=".51"/>
<circle cx="179.1" cy="26.9" r=".51"/>
<circle cx="43.2" cy="110.7" r=".51"/>
<circle cx="228.6" cy="143.8" r=".51"/>
<circle cx="237.5" cy="136.1" r=".51"/>
<circle cx="247.7" cy="136.1" r=".51"/>
<circle cx="236.2" cy="26.9" r=".51"/>
<circle cx="214.6" cy="118.4" r=".51"/>
<circle cx="199.4" cy="105.7" r=".51"/>
<circle cx="228.6" cy="136.1" r=".51"/>
<circle cx="26.7" cy="156.5" r=".51"/>
<circle cx="30.5" cy="70.1" r=".51"/>
<circle cx="26.7" cy="46" r=".51"/>
<circle cx="237.5" cy="143.8" r=".51"/>
<circle cx="26.7" cy="165.3" r=".51"/>
<circle cx="26.7" cy="26.9" r=".51"/>
<circle cx="43.2" cy="129.8" r=".51"/>
<circle cx="100.3" cy="26.9" r=".51"/>
<circle cx="199.4" cy="103.1" r=".51"/>
<circle cx="26.7" cy="70.1" r=".51"/>
<circle cx="214.6" cy="156.5" r=".51"/>
<circle cx="236.2" cy="80.3" r=".51"/>
<circle cx="30.5" cy="26.9" r=".51"/>
<circle cx="254" cy="80.3" r=".51"/>
</g>
<g fill="none" stroke="#000084" stroke-width=".18">
<path d="M201.3 44.1l1.2 1.2M201.3 56.8l1.2 1.2M201.3 49.2l1.2 1.2M201.3 51.7l1.2 1.2M202.5 44.1l-1.2 1.2M202.5 56.8l-1.2 1.2M202.5 49.2l-1.2 1.2M202.5 51.7l-1.2 1.2M201.3 100l1.2 1.2M201.3 97.4l1.2 1.2M201.3 92.3l1.2 1.3M202.5 100l-1.2 1.2"/>
<path d="M202.5 97.4l-1.2 1.2M202.5 92.3l-1.2 1.3M201.3 110.1l1.2 1.2M201.3 107.6l1.2 1.2M202.5 110.1l-1.2 1.2M202.5 107.6l-1.2 1.2"/>
</g>
<g font-size="2.8" fill="#0000c2">
<text x="124.5" y="76.2">Soft On/Off DPDT switch</text>
<text x="47" y="100.3">Reverse polarity protection</text>
<text x="82.5" y="168.9">Low battery indicator (&lt; 11V)</text>
</g>
<text font-size="2.8" fill="#840000" x="178" y="190.5">Title: &quot;Vernier Vamp&quot; Coil Driver - 200mA</text>
<g font-size="2.1" fill="#840000">
<text x="178" y="172">Approved by:</text>
<text x="178" y="178">Designed by: Marcin Mrozowski</text>
<text x="178" y="175">Checked by:</text>
<text x="178" y="184">Sheet: /Power/</text>
<text x="178" y="181">Strathclyde University</text>
<text x="178" y="186.7">File: Power.sch</text>
<text x="178" y="196.9">KiCad E.D.A. eeschema (5.1.5)-3</text>
<text x="178" y="194.1">Size: A4</text>
<text x="200" y="194.1">Date: 2020-02-04</text>
<text x="263" y="194.1">Rev: 1.0A</text>
<text x="263" y="196.9">Id: 2/5</text>
</g>
<g font-size="1.8" fill="#840000">
<text x="35" y="11.9">1</text>
<text x="85" y="11.9">2</text>
<text x="135" y="11.9">3</text>
<text x="185" y="11.9">4</text>
<text x="235" y="11.9">5</text>
<text x="285" y="11.9">6</text>
<text x="64.3" y="26.7">8</text>
<text x="71.9" y="26.7">1</text>
<text x="79.8" y="29.9" transform="rotate(-90 79.8 29.9)">1</text>
<text x="202.2" y="26.7">16</text>
<text x="225.1" y="26.7">20</text>
<text x="10.4" y="35.9">A</text>
<text x="68.3" y="33.8" transform="rotate(-90 68.3 33.8)">4</text>
<text x="79.8" y="35" transform="rotate(-90 79.8 35)">2</text>
<text x="100.1" y="35" transform="rotate(-90 100.1 35)">1</text>
<text x="202.2" y="31.7">13</text>
<text x="202.2" y="34.3">14</text>
<text x="225.6" y="33">3</text>
<text x="285.4" y="35.9">A</text>
<text x="100.1" y="40.1" transform="rotate(-90 100.1 40.1)">2</text>
<text x="143" y="40.6">2</text>
<text x="202.2" y="41.9">11</text>
<text x="202.2" y="39.4">12</text>
<text x="143" y="45.7">6</text>
<text x="150.6" y="43.2">4</text>
<text x="202.2" y="44.4">10</text>
<text x="202.7" y="47">9</text>
<text x="202.7" y="52.1">6</text>
<text x="202.7" y="49.5">8</text>
<text x="143" y="57.1">1</text>
<text x="150.6" y="59.7">3</text>
<text x="202.7" y="57.1">4</text>
<text x="202.7" y="54.6">5</text>
<text x="143" y="62.2">5</text>
<text x="213.1" y="61.7" transform="rotate(-90 213.1 61.7)">7</text>
<text x="215.6" y="62.2" transform="rotate(-90 215.6 62.2)">21</text>
<text x="64.3" y="69.8">8</text>
<text x="71.9" y="69.8">1</text>
<text x="68.3" y="76.9" transform="rotate(-90 68.3 76.9)">4</text>
<text x="79.8" y="73.1" transform="rotate(-90 79.8 73.1)">2</text>
<text x="79.8" y="78.2" transform="rotate(-90 79.8 78.2)">1</text>
<text x="100.1" y="83.3" transform="rotate(-90 100.1 83.3)">1</text>
<text x="100.1" y="78.2" transform="rotate(-90 100.1 78.2)">2</text>
<text x="202.2" y="80">16</text>
<text x="225.1" y="80">20</text>
<text x="10.4" y="85.9">B</text>
<text x="202.2" y="85.1">13</text>
<text x="202.2" y="87.6">14</text>
<text x="225.6" y="86.4">3</text>
<text x="285.4" y="85.9">B</text>
<text x="202.2" y="95.2">11</text>
<text x="202.2" y="92.7">12</text>
<text x="202.2" y="97.8">10</text>
<text x="202.7" y="100.3">9</text>
<text x="202.7" y="107.9">5</text>
<text x="202.7" y="105.4">6</text>
<text x="202.7" y="102.9">8</text>
<text x="42.9" y="113.8" transform="rotate(-90 42.9 113.8)">1</text>
<text x="202.7" y="110.5">4</text>
<text x="42.9" y="118.8" transform="rotate(-90 42.9 118.8)">2</text>
<text x="213.1" y="115" transform="rotate(-90 213.1 115)">7</text>
<text x="215.6" y="115.5" transform="rotate(-90 215.6 115.5)">21</text>
<text x="107.5" y="123.2">5</text>
<text x="111.5" y="120.7" transform="rotate(-90 111.5 120.7)">8</text>
<text x="120.2" y="125.7">7</text>
<text x="10.4" y="135.9">C</text>
<text x="42.9" y="137.9" transform="rotate(-90 42.9 137.9)">1</text>
<text x="42.9" y="132.8" transform="rotate(-90 42.9 132.8)">2</text>
<text x="111.5" y="132.2" transform="rotate(-90 111.5 132.2)">4</text>
<text x="202.2" y="135.9">16</text>
<text x="225.1" y="135.9">20</text>
<text x="285.4" y="135.9">C</text>
<text x="202.2" y="142.2">13</text>
<text x="225.6" y="143.5">3</text>
<text x="107.5" y="149.9">2</text>
<text x="120.2" y="147.3">1</text>
<text x="202.2" y="144.8">14</text>
<text x="213.1" y="153.1" transform="rotate(-90 213.1 153.1)">7</text>
<text x="215.6" y="153.6" transform="rotate(-90 215.6 153.6)">21</text>
<text x="150" y="174">1</text>
<text x="158.9" y="174">2</text>
<text x="150" y="176.5">3</text>
<text x="150" y="179.1">5</text>
<text x="158.9" y="176.5">4</text>
<text x="158.9" y="179.1">6</text>
<text x="10.4" y="185.9">D</text>
<text x="150" y="181.6">7</text>
<text x="150" y="184.1">9</text>
<text x="158.4" y="184.1">10</text>
<text x="158.9" y="181.6">8</text>
<text x="285.4" y="185.9">D</text>
<text x="149.5" y="186.7">11</text>
<text x="149.5" y="189.2">13</text>
<text x="158.4" y="186.7">12</text>
<text x="158.4" y="189.2">14</text>
<text x="35" y="199.9">1</text>
<text x="85" y="199.9">2</text>
<text x="135" y="199.9">3</text>
<text x="185" y="199.9">4</text>
<text x="235" y="199.9">5</text>
<text x="285" y="199.9">6</text>
</g>
<g font-size="1.8" fill="#008484">
<text x="35.7" y="16.9">PWR_FLAG</text>
<text x="95.4" y="16.9">PWR_FLAG</text>
<text x="252.8" y="16.9">+8V</text>
<text x="271.8" y="16.9">+8V</text>
<text x="20" y="21.1">TP1</text>
<text x="28" y="20.7">+BATT</text>
<text x="63.9" y="23.6">Si4447ADY</text>
<text x="67.4" y="21.3">Q1</text>
<text x="91.7" y="22.4">F1</text>
<text x="209.8" y="23.8">TPS7A470x</text>
<text x="213.5" y="21.3">U4</text>
<text x="67.1" y="27.6">D S</text>
<text x="91.6" y="24.7">1A</text>
<text x="108.9" y="28.9">TP8</text>
<text x="205.5" y="27.6">VIN</text>
<text x="220.7" y="27.6">Out</text>
<text x="262.1" y="27.6">TP14</text>
<text x="274.8" y="25.2">R17</text>
<text x="274.9" y="27.5">10k</text>
<text x="69.2" y="31" transform="rotate(-90 69.2 31)">G</text>
<text x="82.4" y="31.5">D3</text>
<text x="82.4" y="33.8">SMBJ16A</text>
<text x="205.5" y="32.6">EN</text>
<text x="205.5" y="35.2">NR</text>
<text x="214.9" y="33.9">SENSE/FB</text>
<text x="21.7" y="37.2">PWR_FLAG</text>
<text x="42.3" y="40.4">R3</text>
<text x="70.3" y="40.4">R5</text>
<text x="102.8" y="36.6">D5</text>
<text x="102.8" y="38.9">SMBJ16A</text>
<text x="145.8" y="41.5">A</text>
<text x="181.6" y="40.4">C4</text>
<text x="190.5" y="40.4">C7</text>
<text x="205.5" y="40.3">0P1V</text>
<text x="238.8" y="40.4">C11</text>
<text x="33.9" y="46.7">TP3</text>
<text x="42.5" y="42.7">10k</text>
<text x="70.4" y="42.7">10k</text>
<text x="145.8" y="46.6">C</text>
<text x="147.6" y="44.1">B</text>
<text x="157.9" y="46.7">TP10</text>
<text x="181.7" y="42.7">10u</text>
<text x="190.5" y="42.7">1u</text>
<text x="205.5" y="45.3">0P4V</text>
<text x="205.5" y="42.8">0P2V</text>
<text x="205.5" y="47.9">0P8V</text>
<text x="238.9" y="42.7">47u</text>
<text x="24.8" y="52.3">GND</text>
<text x="38.8" y="52.3">GND</text>
<text x="66.8" y="52.3">GND</text>
<text x="98.5" y="52.3">GND</text>
<text x="137.9" y="53.6">GND</text>
<text x="141.7" y="49.2">DPDT_Hirose</text>
<text x="144.8" y="51.7">SW1B</text>
<text x="177.2" y="51">GND</text>
<text x="186.1" y="51">GND</text>
<text x="205.5" y="53">3P2V</text>
<text x="205.5" y="50.4">1P6V</text>
<text x="234.4" y="51">GND</text>
<text x="271.2" y="51">GND</text>
<text x="145.8" y="58">A</text>
<text x="205.5" y="58">6P4V2</text>
<text x="205.5" y="55.5">6P4V1</text>
<text x="214" y="58.9" transform="rotate(-90 214 58.9)">GND</text>
<text x="216.5" y="58.9" transform="rotate(-90 216.5 58.9)">PP</text>
<text x="20" y="64.3">TP2</text>
<text x="35.7" y="60">PWR_FLAG</text>
<text x="67.4" y="64.5">Q2</text>
<text x="91.7" y="65.6">F2</text>
<text x="95.4" y="60">PWR_FLAG</text>
<text x="141.7" y="65.7">DPDT_Hirose</text>
<text x="145.8" y="63.1">C</text>
<text x="147.6" y="60.6">B</text>
<text x="157.9" y="63.2">TP11</text>
<text x="63.5" y="66.8">IRF8707PbF</text>
<text x="67.1" y="70.7">D S</text>
<text x="91.6" y="67.9">1A</text>
<text x="137.9" y="70.1">GND</text>
<text x="144.8" y="68.2">SW1A</text>
<text x="193.8" y="71.4">GND</text>
<text x="212.8" y="71.4">GND</text>
<text x="252.8" y="70.2">+5V</text>
<text x="270.6" y="70.2">+5V</text>
<text x="27.4" y="77.6">-BATT</text>
<text x="69.2" y="74.2" transform="rotate(-90 69.2 74.2)">G</text>
<text x="69.4" y="74.6">SMBJ16A</text>
<text x="75.3" y="76.9">D4</text>
<text x="110.1" y="72.1">TP9</text>
<text x="209.8" y="77.1">TPS7A470x</text>
<text x="213.5" y="74.6">U5</text>
<text x="42.3" y="83.6">R4</text>
<text x="70.3" y="82.3">R6</text>
<text x="89.7" y="79.7">SMBJ16A</text>
<text x="95.7" y="82">D6</text>
<text x="205.5" y="80.9">VIN</text>
<text x="220.7" y="80.9">Out</text>
<text x="259.5" y="80.9">TP12</text>
<text x="273.6" y="81">R15</text>
<text x="273.6" y="83.4">10k</text>
<text x="42.5" y="85.9">10k</text>
<text x="70.4" y="84.6">10k</text>
<text x="205.5" y="86">EN</text>
<text x="205.5" y="88.5">NR</text>
<text x="214.9" y="87.2">SENSE/FB</text>
<text x="38.8" y="95.5">GND</text>
<text x="66.8" y="95.5">GND</text>
<text x="98.5" y="95.5">GND</text>
<text x="181.6" y="93.7">C5</text>
<text x="190.5" y="93.7">C8</text>
<text x="205.5" y="93.6">0P1V</text>
<text x="238.8" y="93.7">C12</text>
<text x="181.7" y="96.1">10u</text>
<text x="190.5" y="96.1">1u</text>
<text x="205.5" y="98.7">0P4V</text>
<text x="205.5" y="96.1">0P2V</text>
<text x="205.5" y="101.2">0P8V</text>
<text x="238.9" y="96.1">47u</text>
<text x="31.9" y="106.4">R1</text>
<text x="59.3" y="106.3">TP4</text>
<text x="177.2" y="104.4">GND</text>
<text x="186.1" y="104.4">GND</text>
<text x="205.5" y="106.3">3P2V</text>
<text x="205.5" y="103.8">1P6V</text>
<text x="234.4" y="104.4">GND</text>
<text x="270" y="104.4">GND</text>
<text x="31.5" y="108.8">10k</text>
<text x="205.5" y="111.4">6P4V2</text>
<text x="205.5" y="108.8">6P4V1</text>
<text x="214" y="112.3" transform="rotate(-90 214 112.3)">GND</text>
<text x="216.5" y="112.3" transform="rotate(-90 216.5 112.3)">PP</text>
<text x="27.8" y="117.6">LM4040DBZ-5</text>
<text x="38.3" y="115.1">U1</text>
<text x="54.7" y="115.3">C62</text>
<text x="54.9" y="117.6">100n</text>
<text x="90.6" y="117.9">R7</text>
<text x="118.9" y="117.8">U3B</text>
<text x="127.5" y="115.3">R11</text>
<text x="127.6" y="117.6">10k</text>
<text x="136.4" y="115.3">R12</text>
<text x="136.4" y="117.6">10k</text>
<text x="31.9" y="125.5">R2</text>
<text x="41.4" y="126">GND</text>
<text x="50.2" y="126">GND</text>
<text x="59.3" y="125.4">TP5</text>
<text x="79.7" y="124">TP6</text>
<text x="90.8" y="120.2">120k</text>
<text x="109.3" y="124.1">+</text>
<text x="112.4" y="124.5" transform="rotate(-90 112.4 124.5)">V+</text>
<text x="117.9" y="120.3">LM393</text>
<text x="193.8" y="124.7">GND</text>
<text x="212.8" y="124.7">GND</text>
<text x="31.5" y="127.8">10k</text>
<text x="90.6" y="129.3">R8</text>
<text x="90.8" y="131.6">100k</text>
<text x="109.3" y="129.2">_</text>
<text x="213.5" y="130.1">U6</text>
<text x="27.8" y="136.8">LM4040DBZ-5</text>
<text x="38.2" y="134.3">U2</text>
<text x="54.7" y="134.4">C63</text>
<text x="54.9" y="136.7">100n</text>
<text x="87.1" y="137.4">GND</text>
<text x="205.5" y="136.8">VIN</text>
<text x="210.8" y="132.4">TPS7A33</text>
<text x="220.7" y="136.8">Out</text>
<text x="260.8" y="136.8">TP13</text>
<text x="117.6" y="141.9">U3A</text>
<text x="205.5" y="143.1">EN</text>
<text x="231.2" y="139.5">C10</text>
<text x="231.3" y="141.8">10n</text>
<text x="239.3" y="139.5">R13</text>
<text x="239.4" y="141.8">549k</text>
<text x="273.6" y="143.3">R16</text>
<text x="273.8" y="141.1">-8V</text>
<text x="41.4" y="145">GND</text>
<text x="50.2" y="145">GND</text>
<text x="90.6" y="144.5">R9</text>
<text x="90.8" y="146.9">120k</text>
<text x="109.3" y="145.7">+</text>
<text x="116.6" y="144.4">LM393</text>
<text x="205.5" y="145.7">NR</text>
<text x="214.9" y="144.4">SENSE/FB</text>
<text x="239.3" y="147.1">R14</text>
<text x="239.4" y="149.4">102k</text>
<text x="250.3" y="149.6">C13</text>
<text x="254.8" y="148.7">-8V</text>
<text x="273.6" y="145.6">10k</text>
<text x="49.8" y="153.4">H1</text>
<text x="50.2" y="155.7">MountingHole_Pad</text>
<text x="79.7" y="150.7">TP7</text>
<text x="90.7" y="154.7">R10</text>
<text x="181.6" y="150.9">C6</text>
<text x="181.7" y="153.2">10u</text>
<text x="190.5" y="150.9">C9</text>
<text x="190.5" y="153.2">1u</text>
<text x="214" y="150.4" transform="rotate(-90 214 150.4)">GND</text>
<text x="216.5" y="150.4" transform="rotate(-90 216.5 150.4)">PP</text>
<text x="250.3" y="151.9">47u</text>
<text x="29.3" y="159.8">C56</text>
<text x="38.2" y="159.8">C58</text>
<text x="44.5" y="161.5">GNDA</text>
<text x="90.8" y="157">100k</text>
<text x="177.2" y="161.5">GND</text>
<text x="186.1" y="161.5">GND</text>
<text x="235.7" y="160.3">GND</text>
<text x="245.8" y="160.3">GND</text>
<text x="270" y="160.3">GND</text>
<text x="29.5" y="162.1">100n</text>
<text x="38.4" y="162.1">100n</text>
<text x="49.8" y="164.8">H2</text>
<text x="50.2" y="167.1">MountingHole_Pad</text>
<text x="87.1" y="162.8">GND</text>
<text x="212.8" y="162.8">GND</text>
<text x="24.8" y="173">GND</text>
<text x="44.5" y="173">GNDA</text>
<text x="74.3" y="173.1">+5VD</text>
<text x="80.1" y="173.1">PWR_FLAG</text>
<text x="144.9" y="171.7">Conn_02x07_Odd_Even</text>
<text x="154" y="169.4">J4</text>
<text x="49.8" y="176.2">H3</text>
<text x="50.2" y="178.5">MountingHole_Pad</text>
<text x="97.6" y="179">Net-Tie_3</text>
<text x="99.9" y="176.7">NT1</text>
<text x="29.3" y="182.6">C57</text>
<text x="29.5" y="185">100n</text>
<text x="38.2" y="182.6">C59</text>
<text x="38.4" y="185">100n</text>
<text x="44.5" y="184.4">GNDA</text>
<text x="49.8" y="188.9">H4</text>
<text x="50.2" y="191.2">MountingHole_Pad</text>
<text x="71.3" y="188.9">H5</text>
<text x="71.8" y="191.2">MountingHole_Pad</text>
<text x="92.2" y="190.7">GND GNDA</text>
<text x="105.5" y="190.3">GNDD</text>
<text x="24.8" y="195.8">GND</text>
<text x="44.5" y="197.1">GNDA</text>
<text x="66.1" y="197.1">GNDA</text>
</g>
<g font-size="1.8" fill="#0000c2">
<text x="177.8" y="17.8">Ultra low noise LDO, configured to provide +7.5VDC (ignore +8V label)</text>
<text x="57.1" y="56.1">Positive/Negative active protection</text>
<text x="57.1" y="58.1">circuit</text>
<text x="57.1" y="60.2">TVS used to limit GS voltage</text>
<text x="57.1" y="62.2">also used for ESD protection</text>
<text x="121.9" y="88.6">Extra redundancy passive protection</text>
<text x="121.9" y="90.6">Limits the supply to 16.7V</text>
<text x="121.9" y="92.7">Uses PPTC as a resetable fuse</text>
<text x="255.3" y="102.1">Power good</text>
<text x="255.3" y="104.1">indicators</text>
<text x="222.2" y="122.9">Ultra low noise LDO, configured to provide</text>
<text x="222.7" y="124.9">-7.5VDC (ignore -8V label)</text>
<text x="222.2" y="127">Complementary pair to TPS7A470x</text>
<text x="146" y="164.3">Panel LED</text>
<text x="146" y="166.4">connector</text>
<text x="92.7" y="194.3">Star ground point</text>
</g>
<g font-size="1.8" fill="#848400">
<text x="14.8" y="27.6">+12V_bat</text>
<text x="18.7" y="46.6">GND</text>
<text x="16.5" y="70.7">-12V_bat</text>
</g>
<g font-size="1.8">
<text x="105.4" y="26.7">+12VDC_bat</text>
<text x="162.4" y="26.7">+12VDC_bat</text>
<text x="43.2" y="30.5">LED1_P</text>
<text x="43.2" y="33">LED1_N</text>
<text x="195.9" y="31.7">+EN</text>
<text x="275.6" y="35.6">LED5_P</text>
<text x="126.8" y="40.6">+12VDC_bat</text>
<text x="275.6" y="38.1">LED5_N</text>
<text x="156.2" y="43.2">+EN</text>
<text x="127.2" y="57.1">-12VDC_bat</text>
<text x="156.2" y="59.7">-EN</text>
<text x="106.7" y="69.8">-12VDC_bat</text>
<text x="43.2" y="72.4">LED2_N</text>
<text x="43.2" y="74.9">LED2_P</text>
<text x="162.4" y="80">+12VDC_bat</text>
<text x="195.9" y="85.1">+EN</text>
<text x="274.3" y="88.9">LED6_P</text>
<text x="274.3" y="91.4">LED6_N</text>
<text x="17.6" y="110.5">+12VDC_bat</text>
<text x="55.9" y="110.5">+5V_c_ref</text>
<text x="77.3" y="110.5">+12VDC_bat</text>
<text x="100.1" y="116.8">+12VDC_bat</text>
<text x="125.7" y="123.2">LED3_N</text>
<text x="125.7" y="120.6">LED3_P</text>
<text x="134.6" y="123.2">LED4_N</text>
<text x="134.6" y="120.6">LED4_P</text>
<text x="18" y="129.5">-12VDC_bat</text>
<text x="54.6" y="129.5">-5V_c_ref</text>
<text x="98.3" y="128.3">+5V_c_ref 6</text>
<text x="100.6" y="134.6">-12VDC_bat</text>
<text x="161.5" y="135.9">-12VDC_bat</text>
<text x="77.7" y="142.2">-12VDC_bat</text>
<text x="196.3" y="142.2">-EN</text>
<text x="98.7" y="144.8">-5V_c_ref 3</text>
<text x="274.3" y="149.9">LED7_N</text>
<text x="16.3" y="153.7">+12VDC_bat</text>
<text x="274.3" y="152.4">LED7_P</text>
<text x="140.6" y="174">LED1_P</text>
<text x="162.6" y="174">LED1_N</text>
<text x="16.7" y="176.5">-12VDC_bat</text>
<text x="140.5" y="179.1">LED3_N</text>
<text x="140.5" y="176.5">LED2_N</text>
<text x="162.6" y="179.1">LED3_P</text>
<text x="162.6" y="176.5">LED2_P</text>
<text x="140.5" y="184.1">LED5_N</text>
<text x="140.5" y="181.6">LED4_N</text>
<text x="162.6" y="184.1">LED5_P</text>
<text x="162.6" y="181.6">LED4_P</text>
<text x="140.5" y="186.7">LED6_N</text>
<text x="140.6" y="189.2">LED7_P</text>
<text x="162.6" y="189.2">LED7_N</text>
<text x="162.6" y="186.7">LED6_P</text>
</g>
<g font-size="1.8" fill="#840084">
<text x="88.9" y="30.1">MC36225</text>
<text x="88.9" y="73.3">MC36225</text>
</g>
</svg>
